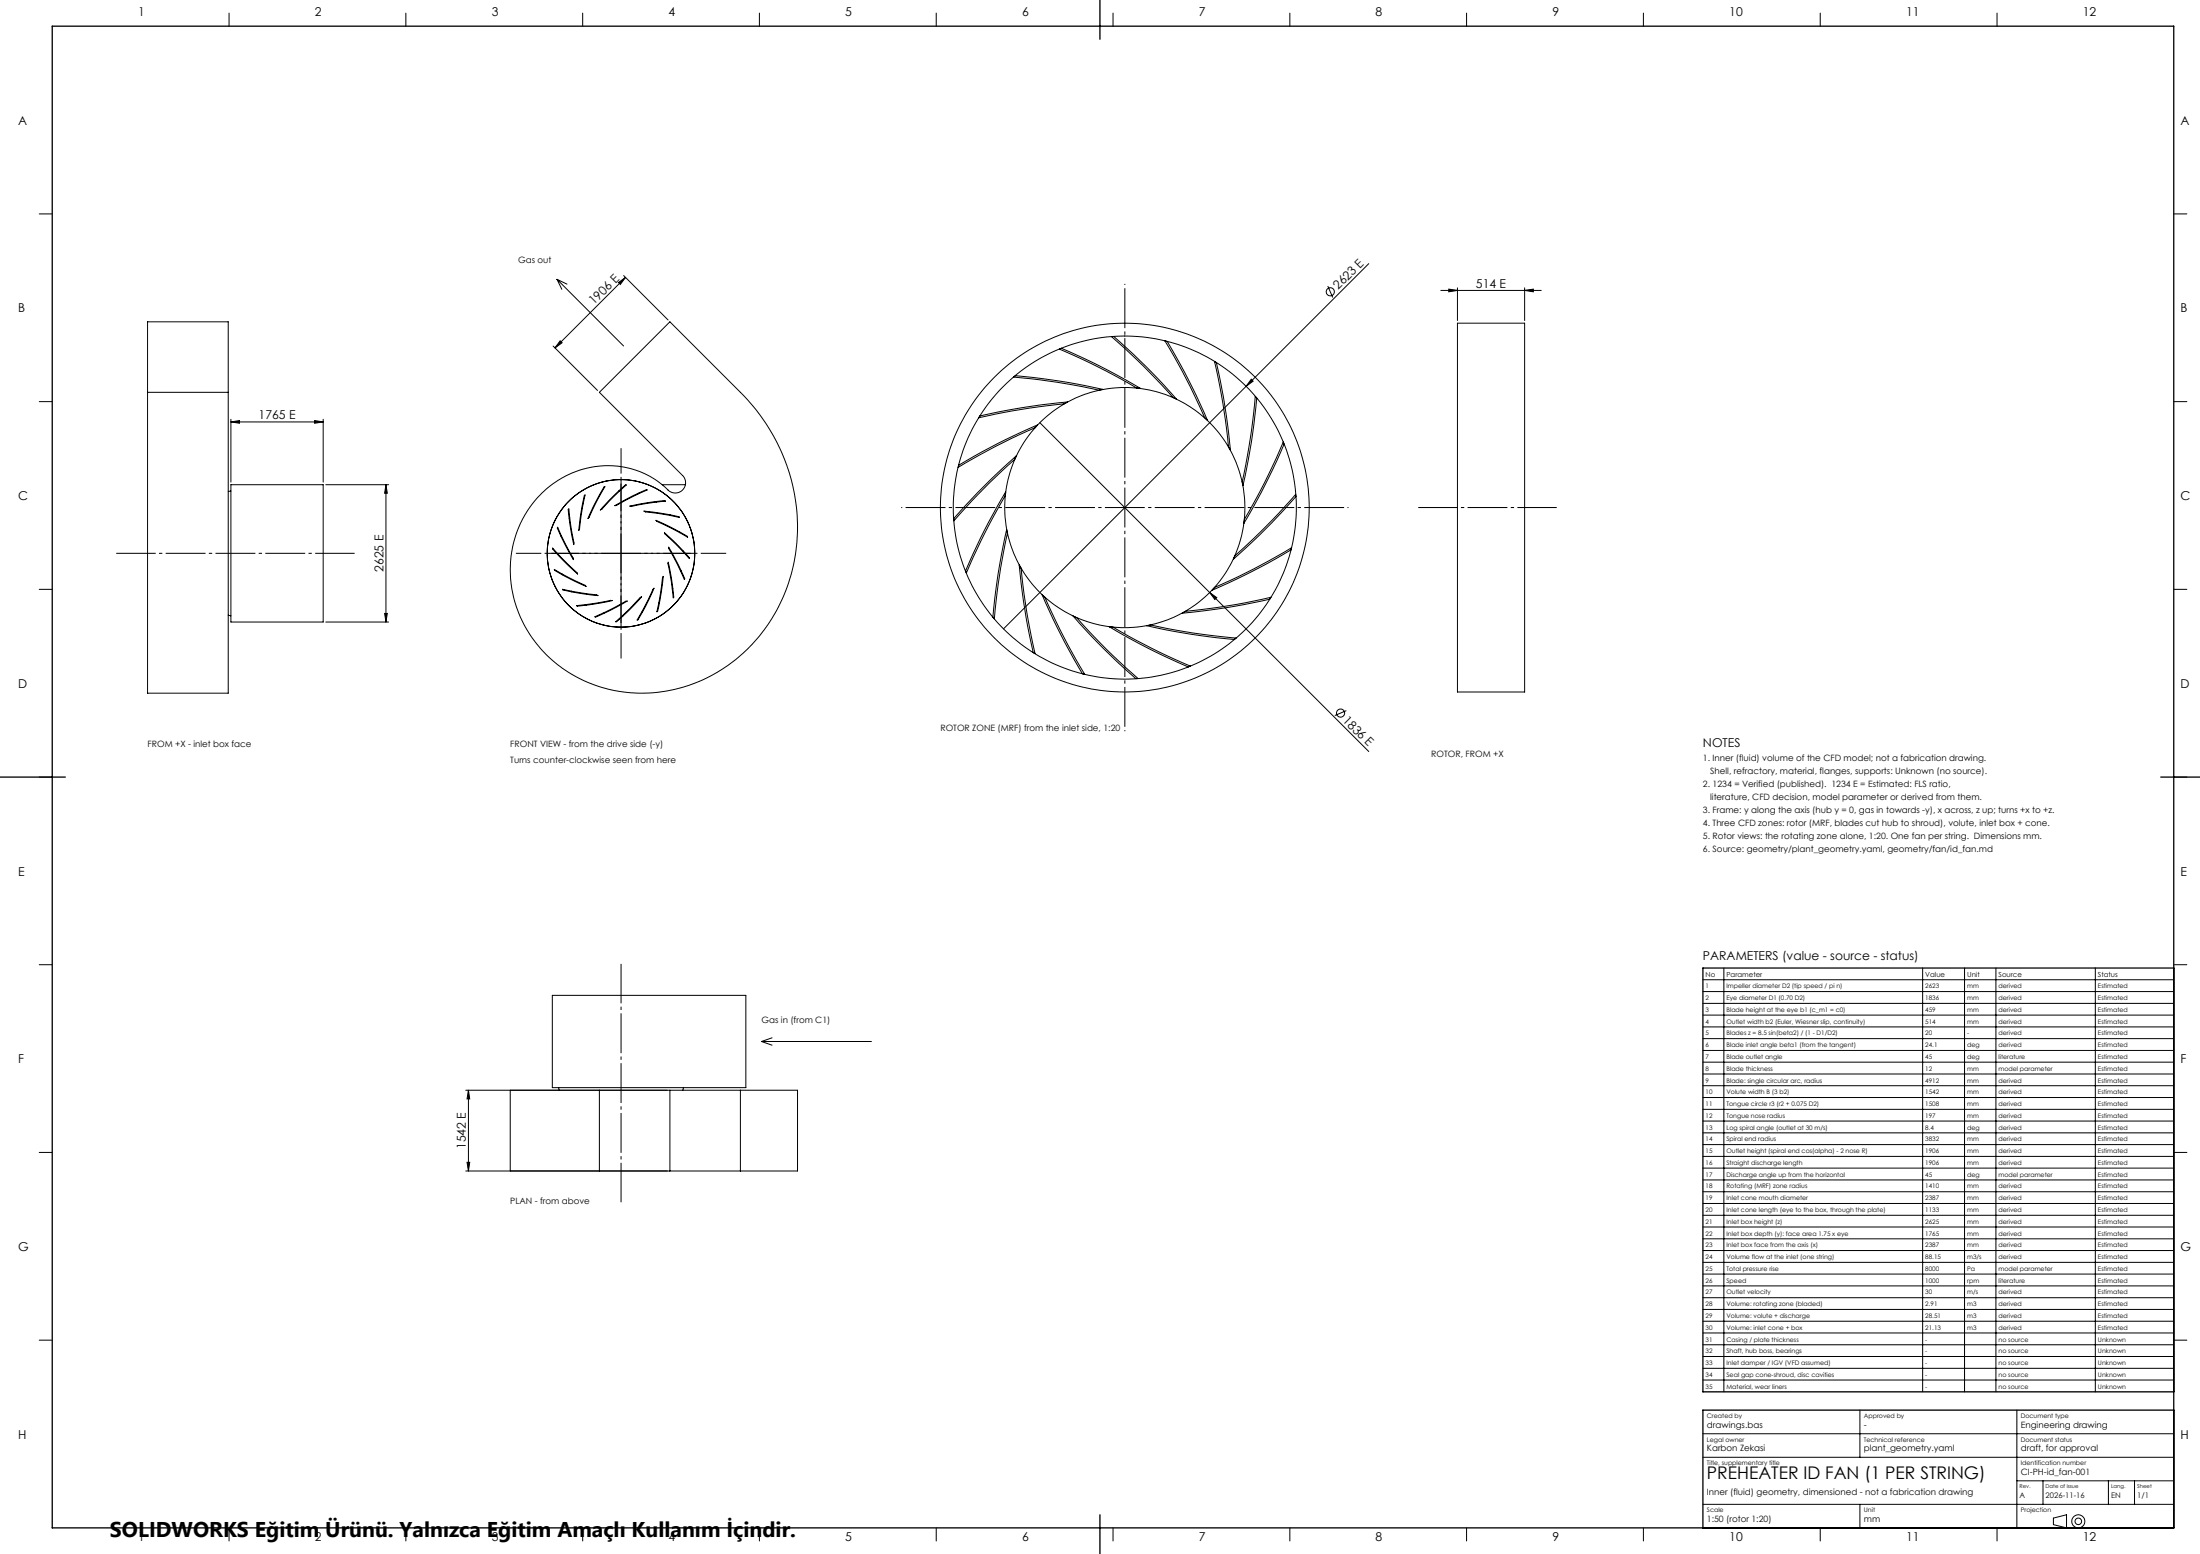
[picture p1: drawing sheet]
<svg xmlns="http://www.w3.org/2000/svg" width="841mm" height="594mm" viewBox="0 0 841 594" stroke-linecap="round" stroke-linejoin="round" font-family="sans-serif">
<g fill="none" stroke="#000" stroke-width=".38">
<path d="M87.6 5v5M155.2 5v5M222.7 5v5M290.3 5v5M357.9 5v5M425.5 5v5M493.1 5v5M560.6 5v5M628.2 5v5M695.8 5v5M763.4 5v5M15 81.8h5"/>
<path d="M831 81.8h5M212.9 106.8l25.5 25.4M212.9 106.8l1.9 3.8M212.9 106.8l3.8 1.8M236.4 108l2.7-2-2 2.7zM238.4 105.3l17 17M239.1 106l-26.9 27M507.6 109.4l1.9 4.3M523.2 100.8l-46.8 46.9M550.8 111h38.4M553.8 110.5l3.3 .5-3.3 .5zM557.1 110v12.5"/>
<path d="M582.8 111l3.3-.5v1zM582.8 110v12.5M211.5 132.3l16.9 17M214.1 130.3l.8 .7-2.7 2zM405 133.4l.8-.3a248.5 248.5 0 0 1 30.1 15.3l-1.4-.1a247.2 247.2 0 0 0-29.5-14.9zM424.9 128.7l.9-.1a244.6 244.6 0 0 1 23.9 23.9l-1.3-.6a242.8 242.8 0 0 0-23.5-23.2zM445.3 130.3l.9 .2a252.3 252.3 0 0 1 15.4 30.1l-1.1-.9a250.1 250.1 0 0 0-15.2-29.4zM464.3 138.2l.7 .4a253.3 253.3 0 0 1 5.4 33.4l-.8-1.2a241 241 0 0 0-5.3-32.6zM557.1 123.5h25.7v141h-25.7zM15 153.5h5M56.4 150v115h30.8v-115M56.4 150h30.8"/>
<path d="M56.4 150v-27h30.8v27M229.1 150l27-27 26.9 27a70.7 70.7 0 0 1 14.6 81.9 58.4 58.4 0 0 1-65.2 31.5 47.6 47.6 0 0 1-37.1-50.5 38.3 38.3 0 0 1 37.9-34.9 33.5 33.5 0 0 1 23.1 10l1.3 .4h1.3l1.2-.5 1.2-1 .8-2.1-.2-1.4-.6-1.3zM374.6 159a245.6 245.6 0 0 1 33.4-5.3l-1.2 .7a258.7 258.7 0 0 0-32.6 5.3zM387.5 144.1l.7-.5a248.1 248.1 0 0 1 33.4 5.2l-1.5 .3a241 241 0 0 0-32.6-5zM476.4 147.7l-92.8 92.7M478.3 144.9l.7 .8-2.6 2zM479.8 151.5l.6 .7a240.9 240.9 0 0 1-5.2 33.4l-.3-1.4a251 251 0 0 0 4.9-32.7zM831 153.5h5M88.3 161.3l3.2-.5v1zM88.3 160.3v24M88.3 161.3h35.2M120.3 160.8l3.2 .5-3.2 .5z"/>
<path d="M123.5 160.3v24M366.5 177.8a239.2 239.2 0 0 1 30.1-15.4l-1 1.1a239.9 239.9 0 0 0-29.3 15.1zM397.5 161.6l64.9 64.9M490.5 169l.4 .8a255.6 255.6 0 0 1-15.4 30.2l.2-1.5a240.1 240.1 0 0 0 14.8-29.5zM88.3 185.3h35.2v52.5h-35.2zM88.3 187.7l-1.1 .2M124.5 185.3h24.1M147.5 185.3l.6 3.3h-1.1zM147.5 185.3v52.5M217.5 194.5l1.8 13.7-1.6-9-.5-4.4zM217.8 197.9l-.2 .3M223 192.5l-.3 .3"/>
<path d="M223.4 189.4l.3-.2-1.5 7.3-.7 5.7-.2 .5 .7-6zM229.5 189l-.3 .1M230.9 186.1l.3-.1-6.4 12.2 2.5-5.5zM232.6 191.6l5.3-5.2 1.2-1h.3l-5.4 5-4 4.3-.5 .2zM235 193.3l6.7-3.7 5.4-2.4 .3 .1-5.4 2.5-6.4 3.4zM236.5 187.7h.4M240.8 193.5l8.9-1.7 4.4-.5 .3 .3zM243.9 188.6l.4 .1M246.2 195.4l9 1.2 4.3 .9 .2 .3-7.3-1.4-5.7-.7zM250.7 191.7l.3 .2M250.8 198.9l6.8 3.2 5.2 2.9 .1 .4zM253.1 185.3h8.9"/>
<path d="M256.2 196.8l.2 .3M378.6 183.4l9.9-9.1-.6 1.3a254 254 0 0 0-23.2 23.5l-.1-.9 2.3-2.5zM384.4 188.1l-.2 1.4a246.9 246.9 0 0 0-14.8 29.5l-.3-.8a235.7 235.7 0 0 1 15.3-30.1zM495.3 189l.1 .8a254.7 254.7 0 0 1-23.9 23.9l.6-1.3a254 254 0 0 0 23.2-23.4zM211.3 209.5l9.5 9.9-6.6-6.3-3-3.3zM211.9 217.7l12.1 6.4-8.1-3.9-3.9-2.2zM213.2 201.5l3.1 6.7 2.8 5.1 .1 .6-4.3-8-1.9-4zM213.5 212v.4M214.5 204.6v.4M214.8 219.4l.2 .3M254 203.6l6.5 6.3 3.1 3.3-.1 .3zM255.4 214.9l1.7 8.9 .5 4.4-.2 .3z"/>
<path d="M255.6 209.2l3.7 6.6 2.5 5.4-.2 .3zM259.8 203.3l.1 .4M260.3 218.1l-.1 .3M261.2 210.6l.1 .4M384.8 202.5l.3 1.4a251 251 0 0 0-5 32.6l-.5-.6a240.9 240.9 0 0 1 5.2-33.4zM389.6 216l.7 1.3a241 241 0 0 0 5.4 32.5l-.7-.4a253.3 253.3 0 0 1-5.4-33.4zM15 225.3h5M87.2 235.2l1.1 .2M124.5 237.8h24.1M147 234.5h1.1l-.6 3.3zM215.1 225.2l13.5 2.5-9-1.3-4.4-.9zM218.4 225.9l.2 .4"/>
<path d="M220.4 231.5l13.6-1.9-8.9 1.6-4.4 .5zM223.8 231.1l.3 .2M227.4 235.8l6.7-3.2 5.1-2.8h.6l-6.7 3.6-5.4 2.5zM230.5 234.4l.4 .1M235.4 237.7l5.4-5.1 4-4.3 .5-.2-5.2 5.5-3.3 3.1zM238.3 235.4h-.4M245.6 233.9l-.3 .2M250 224.9l-3.2 6.8-2.9 5.2-.3 .1zM252.1 230.3l-.3 .2M253.5 220.3l-1.2 9-.9 4.4-.3 .1zM257.2 224.9l-.2 .2M398.4 227.4l1.1 1a250.1 250.1 0 0 0 15.1 29.3l-.8-.2a252.3 252.3 0 0 1-15.4-30.1z"/>
<path d="M410.2 235.5l1.4 .6a237.9 237.9 0 0 0 23.4 23.3h-.8a239.2 239.2 0 0 1-24-23.9zM424 239.6l1.5 .1a247.2 247.2 0 0 0 29.5 14.9l-.8 .3a242.2 242.2 0 0 1-30.2-15.3zM438.4 239.2l1.4-.3a241 241 0 0 0 32.7 5l-.7 .5a240.9 240.9 0 0 1-33.4-5.2zM451.9 234.4l1.3-.7a250.5 250.5 0 0 0 32.6-5.4l-.4 .8a245.6 245.6 0 0 1-33.5 5.3zM462.4 226.5l2.7 2-.7 .7zM462.4 226.5l60.8 60.8M464.3 224.5a239.9 239.9 0 0 0 29.4-15.1l-.2 .8a252.4 252.4 0 0 1-30.2 15.4zM831 225.3h5M514.7 271.6l-4.4 1.9M15 297h5M831 297h5M15 368.8h5"/>
<path d="M651 374.5h180M651 379h180M659 370v162M735 370v162M751 370v162M763 370v162M801 370v162M831 368.8h5M211.1 380.5h74v35.2h-74zM291.1 398.1h42M291.1 398.1l4 1.4M295.1 396.7l-4 1.4"/>
<path d="M651 383.5h180M651 388h180M651 392.5h180M651 397h180M178 416.7h105M179.1 416.7l.5 3.3h-1.1zM179.1 416.7v30.9M195.1 416.7h34v30.9h-34zM213.5 415.7l.3 1M256.1 416.7v30.9M261.3 415.7l-.3 1M283 416.7h21.9v30.9h-21.9"/>
<path d="M283 416.7v30.9M651 401.5h180M651 406h180M651 410.5h180M651 415h180M651 419.5h180M651 424h180M651 428.5h180M651 433h180M651 437.5h180M15 440.5h5M178 447.6h105"/>
<path d="M178.5 444.3h1.1l-.5 3.3zM651 442h180M651 446.5h180M651 451h180M651 455.5h180M831 440.5h5M651 460h180M651 464.5h180M651 469h180M651 473.5h180M651 478h180M651 482.5h180"/>
<path d="M651 487h180M651 491.5h180M651 496h180M15 512.3h5M651 500.5h180M651 505h180M651 509.5h180M651 514h180M651 518.5h180M831 512.3h5M651 523h180M651 527.5h180"/>
<path d="M711 539v18M771 539v45M651 548h180M651 557h180M651 575h180M711 575v9M771 566h60M781 566v9M806 566v9M816 566v9M87.6 584v5M155.2 584v5"/>
<path d="M222.7 584v5M290.3 584v5M357.9 584v5M425.5 584v5M493.1 584v5M560.6 584v5M628.2 584v5M695.8 584v5M763.4 584v5M785 580.3l5-1.3v5l-5-1.2z"/>
<circle cx="508.5" cy="111.5" r="1.55"/>
<circle cx="430" cy="194" r="45.9"/>
<circle cx="430" cy="194" r="65.6"/>
<circle cx="430" cy="194" r="70.5"/>
<circle cx="237.4" cy="211.5" r="28.2"/>
<circle cx="512.5" cy="272.6" r="1.57"/>
<circle cx="794.5" cy="581.5" r="1.25"/>
<circle cx="794.5" cy="581.5" r="2.5"/>
</g>
<path d="M197.2 211.5h80.4M237.4 251.7v-80.4" fill="none" stroke="#000" stroke-width=".38" stroke-dasharray="15.2 1.3 1.3 1.3" stroke-dashoffset="5.5" stroke-linecap="butt"/>
<path d="M542.2 194h52.9M44.4 211.5h91.2M237.4 459.6v-91.2" fill="none" stroke="#000" stroke-width=".38" stroke-dasharray="15.2 1.3 1.3 1.3" stroke-dashoffset=".2" stroke-linecap="butt"/>
<path d="M515.5 194h-171M430 279.5v-171" fill="none" stroke="#000" stroke-width=".38" stroke-dasharray="15.2 1.3 1.3 1.3" stroke-dashoffset="-1.7" stroke-linecap="butt"/>
<path d="M20 10h811v574h-811zM420.5 0v15M0 297h25M826 297h15M831 370h-180v162h180M831 539h-180v45M420.5 579v15" fill="none" stroke="#000" stroke-width=".5"/>
<path d="M236.4 108l2.7-2-2 2.7zM553.8 110.5l3.3 .5-3.3 .5zM582.8 111l3.3-.5v1zM214.1 130.3l.8 .7-2.7 2zM478.3 144.9l.7 .8-2.6 2zM88.3 161.3l3.2-.5v1zM120.3 160.8l3.2 .5-3.2 .5zM147.5 185.3l.6 3.3h-1.1zM147 234.5h1.1l-.6 3.3zM462.4 226.5l2.7 2-.7 .7zM179.1 416.7l.5 3.3h-1.1zM178.5 444.3h1.1l-.5 3.3z" fill="#000"/>
<path d="M237.4 211.5v.1M237.4 211.5h.1" fill="none" stroke="#000" stroke-width=".38" stroke-dasharray="15.2 1.3 1.3 1.3" stroke-linecap="butt"/>
<path d="M237.3 211.5h-28.1M237.4 211.4v-28.1M237.4 211.6v28.2M237.5 211.5h28.2" fill="none" stroke="#000" stroke-width=".38" stroke-dasharray="15.2 1.3 1.3 1.3" stroke-dashoffset="3.1" stroke-linecap="butt"/>
<text font-size="8.2" x="42.1" y="587.3">SOLIDWORKS Eğitim Ürünü. Yalnızca Eğitim Amaçlı Kullanım İçindir.</text>
<text font-size="6.7" x="652.5" y="565.5">PREHEATER ID FAN (1 PER STRING)</text>
<g font-size="4.7">
<text x="52.8" y="6">1</text>
<text x="120.4" y="6">2</text>
<text x="188" y="6">3</text>
<text x="255.5" y="6">4</text>
<text x="323.1" y="6">5</text>
<text x="390.7" y="6">6</text>
<text x="458.3" y="6">7</text>
<text x="525.9" y="6">8</text>
<text x="593.5" y="6">9</text>
<text x="661" y="6">10</text>
<text x="728.6" y="6">11</text>
<text x="796.2" y="6">12</text>
<text x="7" y="47.7">A</text>
<text x="833.5" y="47.7">A</text>
<text x="511.6" y="110.9" transform="rotate(-45 511.6 110.9)">2623 E</text>
<text x="564.2" y="110">514 E</text>
<text x="7" y="119.4">B</text>
<text x="227" y="116.7" transform="rotate(-45 227 116.7)">1906 E</text>
<text x="833.5" y="119.4">B</text>
<text x="98.8" y="160.2">1765 E</text>
<text x="7" y="191.2">C</text>
<text x="833.5" y="191.2">C</text>
<text x="146.6" y="218.6" transform="rotate(-90 146.6 218.6)">2625 E</text>
<text x="7" y="262.9">D</text>
<text x="833.5" y="262.9">D</text>
<text x="513.1" y="275.6" transform="rotate(45 513.1 275.6)">1836 E</text>
<text x="651" y="285.5">NOTES</text>
<text x="7" y="334.7">E</text>
<text x="833.5" y="334.7">E</text>
<text x="651" y="367">PARAMETERS (value - source - status)</text>
<text x="7" y="406.4">F</text>
<text x="833.5" y="406.4">F</text>
<text x="178.1" y="439.2" transform="rotate(-90 178.1 439.2)">1542 E</text>
<text x="7" y="478.2">G</text>
<text x="833.5" y="478.2">G</text>
<text x="7" y="549.9">H</text>
<text x="833.5" y="549.9">H</text>
<text x="52.8" y="589">1</text>
<text x="120.4" y="589">2</text>
<text x="188" y="589">3</text>
<text x="255.5" y="589">4</text>
<text x="323.1" y="589">5</text>
<text x="390.7" y="589">6</text>
<text x="458.3" y="589">7</text>
<text x="525.9" y="589">8</text>
<text x="593.5" y="589">9</text>
<text x="661" y="589">10</text>
<text x="728.6" y="589">11</text>
<text x="796.2" y="589">12</text>
</g>
<g font-size="3.3">
<text x="198.1" y="100.7">Gas out</text>
<text x="359.5" y="279.3">ROTOR ZONE (MRF) from the inlet side, 1:20</text>
<text x="56.4" y="285.7">FROM +X - inlet box face</text>
<text x="195.1" y="285.7">FRONT VIEW - from the drive side (-y)</text>
<text x="195.1" y="291.7">Turns counter-clockwise seen from here</text>
<text x="547.2" y="289.3">ROTOR, FROM +X</text>
<text x="651" y="290.8">1. Inner (fluid) volume of the CFD model; not a fabrication drawing.</text>
<text x="653.8" y="295.8">Shell, refractory, material, flanges, supports: Unknown (no source).</text>
<text x="651" y="300.8">2. 1234 = Verified (published). 1234 E = Estimated: FLS ratio,</text>
<text x="653.8" y="305.8">literature, CFD decision, model parameter or derived from them.</text>
<text x="651" y="310.8">3. Frame: y along the axis (hub y = 0, gas in towards -y), x across, z up; turns +x to +z.</text>
<text x="651" y="315.8">4. Three CFD zones: rotor (MRF, blades cut hub to shroud), volute, inlet box + cone.</text>
<text x="651" y="320.8">5. Rotor views: the rotating zone alone, 1:20. One fan per string. Dimensions mm.</text>
<text x="651" y="325.8">6. Source: geometry/plant_geometry.yaml, geometry/fan/id_fan.md</text>
<text x="291.1" y="390.9">Gas in (from C1)</text>
<text x="195.1" y="460.3">PLAN - from above</text>
<text x="652.5" y="545.8">drawings.bas</text>
<text x="712.5" y="545.8">-</text>
<text x="772.5" y="545.8">Engineering drawing</text>
<text x="652.5" y="554.8">Karbon Zekasi</text>
<text x="712.5" y="554.8">plant_geometry.yaml</text>
<text x="772.5" y="554.8">draft, for approval</text>
<text x="772.5" y="563.8">CI-PH-id_fan-001</text>
<text x="652.5" y="571.3">Inner (fluid) geometry, dimensioned - not a fabrication drawing</text>
<text x="652.5" y="581.8">1:50 (rotor 1:20)</text>
<text x="712.5" y="581.8">mm</text>
</g>
<g font-size="2.9">
<text x="772" y="572.6">A</text>
<text x="782" y="572.6">2026-11-16</text>
<text x="807" y="572.6">EN</text>
<text x="817" y="572.6">1/1</text>
</g>
<g font-size="2.7">
<text x="652" y="373.4">No</text>
<text x="660" y="373.4">Parameter</text>
<text x="736" y="373.4">Value</text>
<text x="752" y="373.4">Unit</text>
<text x="764" y="373.4">Source</text>
<text x="802" y="373.4">Status</text>
</g>
<g font-size="2.4">
<text x="652" y="377.8">1</text>
<text x="660" y="377.8">Impeller diameter D2 (tip speed / pi n)</text>
<text x="736" y="377.8">2623</text>
<text x="752" y="377.8">mm</text>
<text x="764" y="377.8">derived</text>
<text x="802" y="377.8">Estimated</text>
<text x="652" y="382.3">2</text>
<text x="660" y="382.3">Eye diameter D1 (0.70 D2)</text>
<text x="736" y="382.3">1836</text>
<text x="752" y="382.3">mm</text>
<text x="764" y="382.3">derived</text>
<text x="802" y="382.3">Estimated</text>
<text x="652" y="386.8">3</text>
<text x="660" y="386.8">Blade height at the eye b1 (c_m1 = c0)</text>
<text x="736" y="386.8">459</text>
<text x="752" y="386.8">mm</text>
<text x="764" y="386.8">derived</text>
<text x="802" y="386.8">Estimated</text>
<text x="652" y="391.3">4</text>
<text x="652" y="395.8">5</text>
<text x="660" y="391.3">Outlet width b2 (Euler, Wiesner slip, continuity)</text>
<text x="660" y="395.8">Blades z = 8.5 sin(beta2) / (1 - D1/D2)</text>
<text x="736" y="391.3">514</text>
<text x="736" y="395.8">20</text>
<text x="752" y="391.3">mm</text>
<text x="752" y="395.8">-</text>
<text x="764" y="391.3">derived</text>
<text x="764" y="395.8">derived</text>
<text x="802" y="391.3">Estimated</text>
<text x="802" y="395.8">Estimated</text>
<text x="652" y="400.3">6</text>
<text x="660" y="400.3">Blade inlet angle beta1 (from the tangent)</text>
<text x="736" y="400.3">24.1</text>
<text x="752" y="400.3">deg</text>
<text x="764" y="400.3">derived</text>
<text x="802" y="400.3">Estimated</text>
<text x="652" y="404.8">7</text>
<text x="660" y="404.8">Blade outlet angle</text>
<text x="736" y="404.8">45</text>
<text x="752" y="404.8">deg</text>
<text x="764" y="404.8">literature</text>
<text x="802" y="404.8">Estimated</text>
<text x="652" y="409.3">8</text>
<text x="652" y="413.8">9</text>
<text x="660" y="409.3">Blade thickness</text>
<text x="660" y="413.8">Blade: single circular arc, radius</text>
<text x="736" y="409.3">12</text>
<text x="736" y="413.8">4912</text>
<text x="752" y="409.3">mm</text>
<text x="752" y="413.8">mm</text>
<text x="764" y="409.3">model parameter</text>
<text x="764" y="413.8">derived</text>
<text x="802" y="409.3">Estimated</text>
<text x="802" y="413.8">Estimated</text>
<text x="652" y="418.3">10</text>
<text x="660" y="418.3">Volute width B (3 b2)</text>
<text x="736" y="418.3">1542</text>
<text x="752" y="418.3">mm</text>
<text x="764" y="418.3">derived</text>
<text x="802" y="418.3">Estimated</text>
<text x="652" y="422.8">11</text>
<text x="660" y="422.8">Tongue circle r3 (r2 + 0.075 D2)</text>
<text x="736" y="422.8">1508</text>
<text x="752" y="422.8">mm</text>
<text x="764" y="422.8">derived</text>
<text x="802" y="422.8">Estimated</text>
<text x="652" y="427.3">12</text>
<text x="652" y="431.8">13</text>
<text x="660" y="427.3">Tongue nose radius</text>
<text x="660" y="431.8">Log spiral angle (outlet at 30 m/s)</text>
<text x="736" y="427.3">197</text>
<text x="736" y="431.8">8.4</text>
<text x="752" y="427.3">mm</text>
<text x="752" y="431.8">deg</text>
<text x="764" y="427.3">derived</text>
<text x="764" y="431.8">derived</text>
<text x="802" y="427.3">Estimated</text>
<text x="802" y="431.8">Estimated</text>
<text x="652" y="436.3">14</text>
<text x="660" y="436.3">Spiral end radius</text>
<text x="736" y="436.3">3832</text>
<text x="752" y="436.3">mm</text>
<text x="764" y="436.3">derived</text>
<text x="802" y="436.3">Estimated</text>
<text x="652" y="440.8">15</text>
<text x="660" y="440.8">Outlet height (spiral end cos(alpha) - 2 nose R)</text>
<text x="736" y="440.8">1906</text>
<text x="752" y="440.8">mm</text>
<text x="764" y="440.8">derived</text>
<text x="802" y="440.8">Estimated</text>
<text x="652" y="445.3">16</text>
<text x="652" y="449.8">17</text>
<text x="660" y="445.3">Straight discharge length</text>
<text x="660" y="449.8">Discharge angle up from the horizontal</text>
<text x="736" y="445.3">1906</text>
<text x="736" y="449.8">45</text>
<text x="752" y="445.3">mm</text>
<text x="752" y="449.8">deg</text>
<text x="764" y="445.3">derived</text>
<text x="764" y="449.8">model parameter</text>
<text x="802" y="445.3">Estimated</text>
<text x="802" y="449.8">Estimated</text>
<text x="652" y="454.3">18</text>
<text x="660" y="454.3">Rotating (MRF) zone radius</text>
<text x="736" y="454.3">1410</text>
<text x="752" y="454.3">mm</text>
<text x="764" y="454.3">derived</text>
<text x="802" y="454.3">Estimated</text>
<text x="652" y="458.8">19</text>
<text x="660" y="458.8">Inlet cone mouth diameter</text>
<text x="736" y="458.8">2387</text>
<text x="752" y="458.8">mm</text>
<text x="764" y="458.8">derived</text>
<text x="802" y="458.8">Estimated</text>
<text x="652" y="463.3">20</text>
<text x="652" y="467.8">21</text>
<text x="660" y="463.3">Inlet cone length (eye to the box, through the plate)</text>
<text x="660" y="467.8">Inlet box height (z)</text>
<text x="736" y="463.3">1133</text>
<text x="736" y="467.8">2625</text>
<text x="752" y="463.3">mm</text>
<text x="752" y="467.8">mm</text>
<text x="764" y="463.3">derived</text>
<text x="764" y="467.8">derived</text>
<text x="802" y="463.3">Estimated</text>
<text x="802" y="467.8">Estimated</text>
<text x="652" y="472.3">22</text>
<text x="660" y="472.3">Inlet box depth (y): face area 1.75 x eye</text>
<text x="736" y="472.3">1765</text>
<text x="752" y="472.3">mm</text>
<text x="764" y="472.3">derived</text>
<text x="802" y="472.3">Estimated</text>
<text x="652" y="476.8">23</text>
<text x="660" y="476.8">Inlet box face from the axis (x)</text>
<text x="736" y="476.8">2387</text>
<text x="752" y="476.8">mm</text>
<text x="764" y="476.8">derived</text>
<text x="802" y="476.8">Estimated</text>
<text x="652" y="481.3">24</text>
<text x="652" y="485.8">25</text>
<text x="660" y="481.3">Volume flow at the inlet (one string)</text>
<text x="660" y="485.8">Total pressure rise</text>
<text x="736" y="481.3">88.15</text>
<text x="736" y="485.8">8000</text>
<text x="752" y="481.3">m3/s</text>
<text x="752" y="485.8">Pa</text>
<text x="764" y="481.3">derived</text>
<text x="764" y="485.8">model parameter</text>
<text x="802" y="481.3">Estimated</text>
<text x="802" y="485.8">Estimated</text>
<text x="652" y="490.3">26</text>
<text x="660" y="490.3">Speed</text>
<text x="736" y="490.3">1000</text>
<text x="752" y="490.3">rpm</text>
<text x="764" y="490.3">literature</text>
<text x="802" y="490.3">Estimated</text>
<text x="652" y="494.8">27</text>
<text x="660" y="494.8">Outlet velocity</text>
<text x="736" y="494.8">30</text>
<text x="752" y="494.8">m/s</text>
<text x="764" y="494.8">derived</text>
<text x="802" y="494.8">Estimated</text>
<text x="652" y="499.3">28</text>
<text x="652" y="503.8">29</text>
<text x="660" y="499.3">Volume: rotating zone (bladed)</text>
<text x="660" y="503.8">Volume: volute + discharge</text>
<text x="736" y="499.3">2.91</text>
<text x="736" y="503.8">28.51</text>
<text x="752" y="499.3">m3</text>
<text x="752" y="503.8">m3</text>
<text x="764" y="499.3">derived</text>
<text x="764" y="503.8">derived</text>
<text x="802" y="499.3">Estimated</text>
<text x="802" y="503.8">Estimated</text>
<text x="652" y="508.3">30</text>
<text x="660" y="508.3">Volume: inlet cone + box</text>
<text x="736" y="508.3">21.13</text>
<text x="752" y="508.3">m3</text>
<text x="764" y="508.3">derived</text>
<text x="802" y="508.3">Estimated</text>
<text x="652" y="512.8">31</text>
<text x="660" y="512.8">Casing / plate thickness</text>
<text x="736" y="512.8">-</text>
<text x="764" y="512.8">no source</text>
<text x="802" y="512.8">Unknown</text>
<text x="652" y="517.3">32</text>
<text x="652" y="521.8">33</text>
<text x="660" y="517.3">Shaft, hub boss, bearings</text>
<text x="660" y="521.8">Inlet damper / IGV (VFD assumed)</text>
<text x="736" y="517.3">-</text>
<text x="736" y="521.8">-</text>
<text x="764" y="517.3">no source</text>
<text x="764" y="521.8">no source</text>
<text x="802" y="517.3">Unknown</text>
<text x="802" y="521.8">Unknown</text>
<text x="652" y="526.3">34</text>
<text x="660" y="526.3">Seal gap cone-shroud, disc cavities</text>
<text x="736" y="526.3">-</text>
<text x="764" y="526.3">no source</text>
<text x="802" y="526.3">Unknown</text>
<text x="652" y="530.8">35</text>
<text x="660" y="530.8">Material, wear liners</text>
<text x="736" y="530.8">-</text>
<text x="764" y="530.8">no source</text>
<text x="802" y="530.8">Unknown</text>
<text x="652.5" y="542.1">Created by</text>
<text x="712.5" y="542.1">Approved by</text>
<text x="772.5" y="542.1">Document type</text>
<text x="652.5" y="551.1">Legal owner</text>
<text x="712.5" y="551.1">Technical reference</text>
<text x="772.5" y="551.1">Document status</text>
<text x="652.5" y="560.1">Title, supplementary title</text>
<text x="772.5" y="560.1">Identification number</text>
<text x="652.5" y="578.1">Scale</text>
<text x="712.5" y="578.1">Unit</text>
<text x="772.5" y="578.1">Projection</text>
</g>
<g font-size="2">
<text x="772" y="568.9">Rev.</text>
<text x="782" y="568.9">Date of issue</text>
<text x="807" y="568.9">Lang.</text>
<text x="817" y="568.9">Sheet</text>
</g>
</svg>
